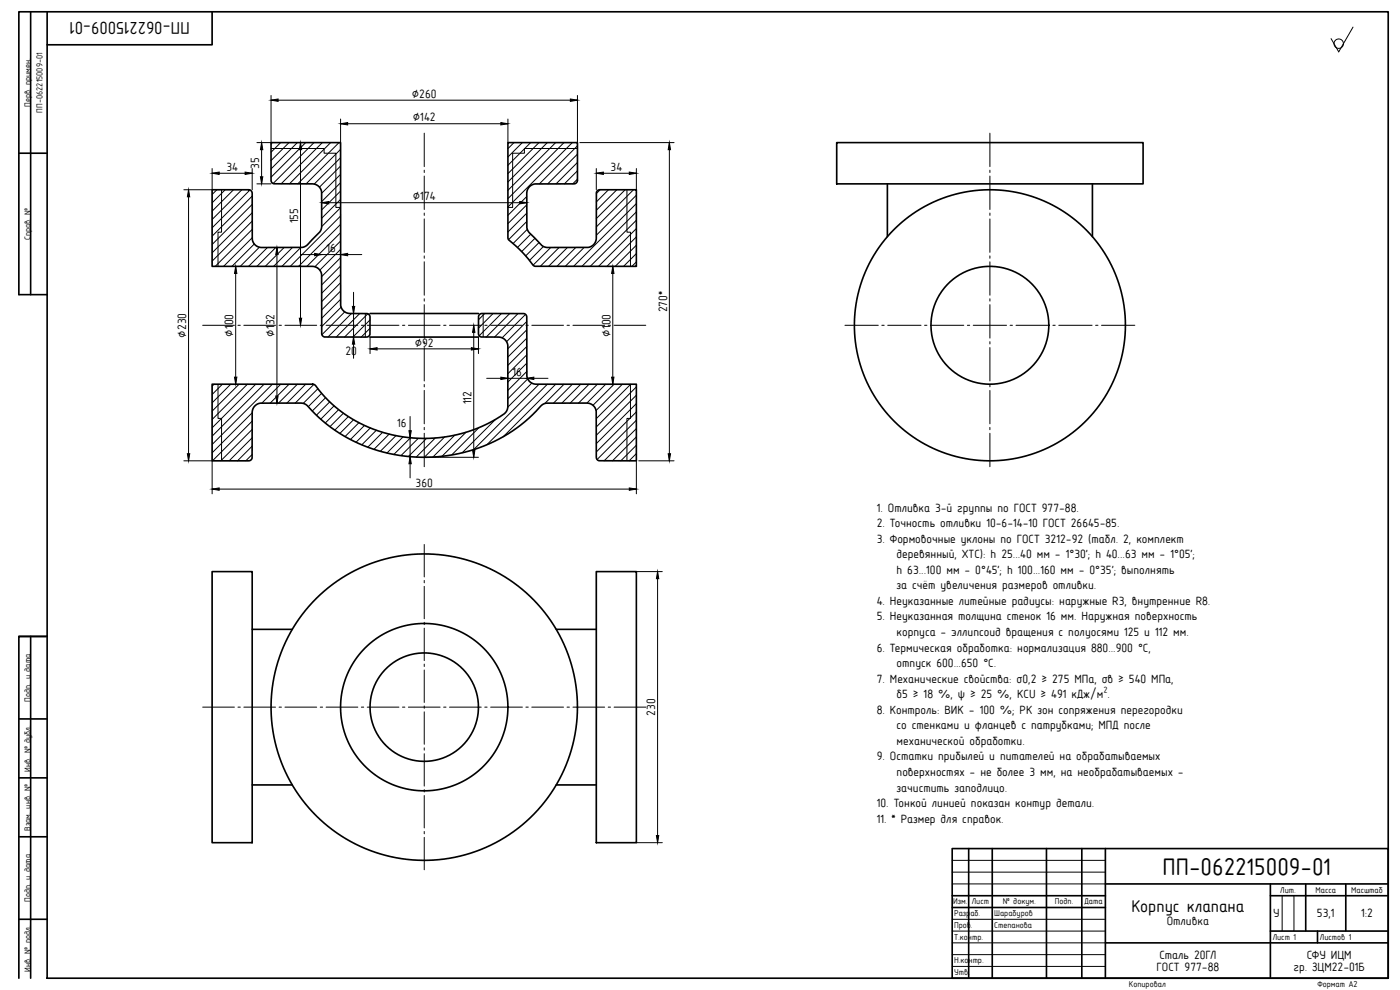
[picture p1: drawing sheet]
<svg xmlns="http://www.w3.org/2000/svg" width="594mm" height="420mm" viewBox="0 0 594 420" stroke-linecap="round" stroke-linejoin="round" font-family="sans-serif">
<g fill="#000" stroke="#000" stroke-width=".42">
<path d="M115 42.5l3-.5v1zM144.5 52.5l3-.5v1zM212.5 52l3 .5-3 .5zM242 42l3 .5-3 .5zM90 73.5l3-.5v1zM104 73l3 .5-3 .5zM110.5 75h1l-.5 3zM111 60.5l.5 3h-1zM127.5 60.5l.5 3h-1zM253 73.5l3-.5v1zM267 73l3 .5-3 .5zM284 60.5l.5 3h-1z"/>
<path d="M80 80.5l.5 3h-1zM136.5 86l3-.5v1zM220.5 85.5l3 .5-3 .5zM100 113l.5 3h-1zM117.5 105l.5 3h-1zM133.5 107.5l3 .5-3 .5zM144.5 108l3-.5v1zM260 113l.5 3h-1zM127 135h1l-.5 3zM149.5 130h1l-.5 3zM201 138l.5 3h-1zM150 143l.5 3h-1z"/>
<path d="M157 148l3-.5v1zM200 147.5l3 .5-3 .5zM99.5 160h1l-.5 3zM117 168h1l-.5 3zM212.5 160l3 .5-3 .5zM223.5 160.5l3-.5v1zM259.5 160h1l-.5 3zM79.5 192.5h1l-.5 3zM173.5 182.7h1l-.5 3zM174 193.7l.5 3h-1zM200.5 191h1l-.5 3zM283.5 192.5h1l-.5 3z"/>
<path d="M90 207.5l3-.5v1zM267 207l3 .5-3 .5zM279 242.5l.5 3h-1zM278.5 354.5h1l-.5 3z"/>
</g>
<g fill="none" stroke="#000" stroke-width=".42">
<path d="M574.1 11.5l-6.1 10.5-3.2-5.6M115 40.5v20h-6M115 42.5h130M144.5 50.5v10M144.5 52.5h71M180 56.5v14.2M215.5 50.5v10M245 40.5v20M420 56.5v14.2M90 71.5v9h-12M90 73.5h17M107 71.5v9"/>
<path d="M109 78h6M111 60.5v17.5M115.2 63h22.3v2h5v23h1.8M115.5 60.5l-.5 .5M119.1 60.5l-4.1 4.1M122.6 60.5l-7.6 7.6M126.2 60.5l-11.2 11.2M127.5 60.5v77.5M129.7 60.5l-14.7 14.7M133.2 60.5l-17.3 17.4M136.8 60.5l-17.5 17.5M140.3 60.5l-17.5 17.5"/>
<path d="M143.8 60.5l-17.5 17.5M144.5 77.5l-8 8M144.5 74l-8 8M144.5 70.4l-9 9M144.5 66.9l-11.2 11.2M144.5 63.4l-14.6 14.6M180 72.2v1M180 74.7v14.2M218.1 60.5l-2.6 2.6M221.6 60.5l-6.1 6.1M225.1 60.5l-9.6 9.6M228.7 60.5l-13.2 13.2"/>
<path d="M232.2 60.5l-16.7 16.7M235.8 60.5l-20.3 20.3M239.3 60.5l-23.8 23.8M242.8 60.5l-27.3 27.3M244.8 63h-22.3v2h-5v23h-1.9M245 76l-2 2M245 72.5l-5.5 5.5M245 68.9l-9.1 9.1M245 65.4l-12.6 12.6M245 61.9l-16.1 16.1M246 60.5h40M253 73.5h17"/>
<path d="M253 71.5v9M270 71.5v9M284 60.5v135M420 72.2v1M420 74.7v14.2M80 80.5v115M92 80.5l-2 2M94 80.6v17.9h-1.5v14.4M95.5 80.5l-5.5 5.5M99.1 80.5l-9.1 9.1M102.6 80.5l-12.6 12.6M106.1 80.6l-16.1 16.1"/>
<path d="M107 97.3l-15.7 15.7M107 93.8l-17 17M107 90.3l-17 17M107 86.7l-17 17M107 83.2l-17 17M136.5 86h87M144.5 98.7l-14.3 14.3M144.5 95.2l-17.8 17.8M144.5 91.7l-21.3 21.3M144.5 88.1l-8 8M144.5 84.6l-8 8M144.5 81l-8 8.1"/>
<path d="M180 90.4v1M180 92.9v14.2M223.5 94l-7.7 7.7M223.5 90.4l-8 8M223.5 86.9l-8 8M223.5 83.4l-8 8M223.7 97.3l-6 6M225.2 99.3l-5.6 5.7M254.6 80.5l-1.6 1.6M258.2 80.5l-5.2 5.2M261.7 80.5l-8.7 8.7M265.3 80.5l-12.3 12.3"/>
<path d="M266 80.6v17.9h1.5v14.3M268.8 80.5l-15.8 15.8M270 97l-16 16M270 93.4l-19.6 19.6M270 89.9l-23.1 23.1M270 86.4l-26.6 26.6M270 82.8l-17 17M420 90.4v1M420 92.9v14.2M100 113v50M107 100.9l-12.1 12.1M107.9 103.5l-9.5 9.5"/>
<path d="M110.1 104.9l-8.2 8.1M113.5 105l-8 8M117 105l-8 8M117.5 105v66M120.5 105l-8 8M124.1 105l-8 8M127.5 108h26M127.6 105l-8 8M144.5 119.9l-8 8M144.5 116.4l-8 8M144.5 112.9l-8 8M144.5 109.3l-8 8"/>
<path d="M144.5 105.8l-8.8 8.8M144.5 102.3l-10.9 10.9M180 108.6v1M180 111.1v14.1M227 101.1l-5.7 5.6M228.7 102.9l-5.7 5.7M230.6 104.6l-5.9 5.9M233.7 105l-7.5 7.5M237.2 105l-8 8M240.8 105l-8 8M244.3 105l-8 8M247.8 105l-8 8"/>
<path d="M260 113v50M270 111.1l-1.9 1.9M270 107.6l-5.4 5.4M270 104l-9 9M270 100.5l-12.5 12.5M420 108.6v1M420 111.1v14.1M86 138h13.5M101 138h1M103.5 138h13.4M118.4 138h1M120.9 138h13.5"/>
<path d="M135.9 138h1M138.4 138h13.4M144.5 127l-8 8M144.5 123.5l-8 8M144.7 130.3l-8.2 8.2M146.3 132.3l-9.7 9.7M149.1 133l-10 10M150 124v28M152.6 133l-10 10M153.3 138h1M155 133.1v9.7M155.8 138h13.5"/>
<path d="M156.1 133.1l-9.9 9.9M157 139.3l-3.7 3.7M157 135.7l-7.3 7.3M170.8 138h1M173.3 138h13.4M180 126.7v1M180 129.2v14.2M188.2 138h1M190.7 138h13.5M201 138v56M205 133.1v9.7M205.7 138h1"/>
<path d="M205.7 133l-2.7 2.7M208.2 138h13.4M209.2 133l-6.2 6.2M212.8 133l-9.5 9.4M216.3 133l-10 10M219.8 133l-10 10M223 133.4l-10 9.9M223.1 138h1M223.5 139.9l-8 8M223.5 136.4l-8.6 8.6M225.6 138h13.5M240.6 138h1"/>
<path d="M243.1 138h13.4M258 138h1M260.5 138h13.5M358.5 138h14.1M374.1 138h1M376.6 138h14.2M392.3 138h1M394.8 138h14.1M410.4 138h1M412.9 138h14.2M420 126.7v1M420 129.2v14.2"/>
<path d="M428.6 138h1M431.1 138h14.1M446.7 138h1M449.2 138h14.2M464.9 138h1M467.4 138h14.1M157 143v7M157 148h46M180 144.9v1M180 147.4v14.2M203 143v7M223.5 157.6l-8 8"/>
<path d="M223.5 154.1l-8 8M223.5 150.5l-8 8.1M223.5 147l-8 8M223.5 143.5l-8 8M420 144.9v1M420 147.4v14.2M90.8 163l-.8 .8M92.5 163.1v14.4h1.5v17.8M94.4 163l-4.4 4.4M97.9 163l-7.9 7.9M101.4 163l-11.4 11.4M105 163l-15 15"/>
<path d="M107 178.6l-16.9 16.9M107 175.1l-17 17M108.5 163l-18.5 18.5M112 163l-22 22M115.6 163l-25.6 25.6M119.1 163l-8 8M122.6 163l-8 8M126.2 163l-8 8M129.7 163l-8 8M133.2 163.1l-7.9 7.9M134.9 164.9l-6.2 6.2M136.5 166.9l-5.7 5.6"/>
<path d="M138.1 168.7l-5.6 5.7M139.9 170.5l-5.7 5.7M141.7 172.2l-5.6 5.6M143.7 173.8l-5.7 5.7M145.7 175.3l-5.7 5.7M147.8 176.7l-5.8 5.8M150 178.1l-5.8 5.8M152.3 179.3l-5.9 5.9M174 176.7v26M180 163.1v1M180 165.6v14.2M206.5 160.5h26"/>
<path d="M210.3 177.9l-14.2 14.2M223.9 160.7l-8.4 8.5M225.6 162.5l-10.1 10.2M228.7 163l-27.7 27.8M232.3 163l-25.7 25.7M235.8 163l-22.3 22.3M239.3 163l-8.2 8.2M242.9 163l-8 8M246.4 163l-8 8M249.9 163l-8 8M253.5 163l-8 8M257 163l-8 8"/>
<path d="M260.5 163l-8.9 8.9M264.1 163l-11.2 11.2M267.5 163.1v14.4h-1.5v17.8M267.6 163l-14.6 14.6M270 178.3l-16.7 16.6M270 174.7l-17 17M270 171.2l-17 17M270 167.7l-17 17M270 164.1l-17 17M420 163.1v1M420 165.6v14.2M78 195.5h12v14"/>
<path d="M107 192.8l-2.7 2.7M107 189.3l-6.2 6.2M107 185.7l-9.8 9.8M107 182.2l-13.3 13.3M154.7 180.5l-6 6M157.1 181.6l-6 6M159.7 182.5l-6.2 6.2M162.3 183.4l-6.3 6.3M165.1 184.2l-6.4 6.4M168 184.8l-6.6 6.7M171 185.3l-6.8 6.9M174.2 185.7l-7.1 7.1"/>
<path d="M177.5 185.9l-7.4 7.4M180 181.3v1M180 183.8v14.2M180.8 194h22.2M181 186l-7.7 7.7M184.7 185.8l-8.1 8.1M188.6 185.4l-8.6 8.6M192.9 184.6l-9.2 9.3M197.7 183.4l-10.2 10.2M203.2 181.4l-11.6 11.6M270 192.4l-3.1 3.1M270 188.9l-6.6 6.6"/>
<path d="M270 185.4l-10.1 10.1M270 181.8l-13.7 13.7M270 195.5v14M271 195.5h15M420 181.3v1M420 183.8v14.2M90 207.5h180M180 231v13.7M180 246.2v1M180 248.7v13.8M270 242.5h11M279 242.5v115"/>
<path d="M180 264v1M180 266.5v13.7M86 300h13.5M101 300h1M103.5 300h13.4M118.4 300h1M120.9 300h13.5M135.9 300h1M138.4 300h13.4M153.3 300h1M155.8 300h13.5M170.8 300h1"/>
<path d="M173.3 300h13.4M180 281.7v1M180 284.2v13.8M180 299.5v1M188.2 300h1M190.7 300h13.5M205.7 300h1M208.2 300h13.4M223.1 300h1M225.6 300h13.5M240.6 300h1M243.1 300h13.4"/>
<path d="M258 300h1M260.5 300h13.5M180 302v13.7M180 317.2v1M180 319.7v13.8M180 335v1M180 337.5v13.7M180 352.7v1M180 355.2v13.8M270 357.5h11M404 375h65M404 370h65"/>
<path d="M404 365h65M544 380v15M549 380v15M404 400h65M404 395h65M404 390h65M404 410h65M404 405h65"/>
<circle cx="568" cy="18.5" r="2"/>
</g>
<g fill="none" stroke="#000" stroke-width=".7">
<path d="M13 5v120M20 5h569v410h-569zM20 5h-12v120h12M90 5v14h-70M8 65h12M215.5 60.5h29.5v16l-.4 1-1.1 .5h-16.5a4 4 0 0 0-3.5 4l.1 15.1 .8 1.4 3.7 3.7a5.5 5.5 0 0 0 3.4 2.7l18 .1a4 4 0 0 0 3.5-4v-19.3l.3-.7 1.2-.5h15.5v32.5l-43.4-.2a72.3 72.3 0 0 0-11-11.4zM355 60.5h130v17.5h-130zM376.5 78v22.4M463.5 78v22.4M90 80.5h15.5l1.2 .6 .3 .9v19.5a4 4 0 0 0 4 3.5l17.7-.2 1.5-.7 3.9-4.1a5.2 5.2 0 0 0 2.3-3.1l.1-15.4a4 4 0 0 0-4-3.5h-16.3l-.7-.3-.5-1.2v-16h29.5v69a4 4 0 0 0 4 3.5h7.3l.9 .6 .3 .9v7.3l-.6 .9-.9 .3h-17.8l-.9-.6-.3-.9v-25a4 4 0 0 0-4-3.5h-42.5zM157 133h46M157 143h46"/>
<path d="M90 163l43.4 .2a59.2 59.2 0 0 0 75.2 15.7l5.3-3.3 .7-.8 .8-1.4 .1-26.9a4 4 0 0 0-4-3.5h-7.3l-.9-.6-.3-.9v-7.3l.6-.9 .9-.3h17.8l.9 .6 .3 .9v25a4 4 0 0 0 4 3.5h42.5v32.5h-15.8l-.9-.6-.3-.9v-19.5a4 4 0 0 0-4-3.5h-17.2l-1.6 .6a67.4 67.4 0 0 1-97.9 2.6l-2-2.2-2-1h-17.8a4 4 0 0 0-3.5 4v19.3l-.3 .7-1.2 .5h-15.5zM90 242.5h17v115h-17zM253 242.5h17v115h-17zM8 270h12h-12v145M13 270v145M107 267h17M236 267h17M8 305h12M8 330h12M107 333h17M236 333h17M8 355h12"/>
<path d="M404 360h185v55h-185zM411 360v55M421 360v55M444 360v55M459 360v55M469 360v55M404 380h65M469 375h120M539 380h50M539 375v40M554 375v20M571 375v20"/>
<path d="M8 390h12M404 385h65M469 400h120M539 395h50M559 395v5"/>
<circle cx="420" cy="138" r="25"/>
<circle cx="420" cy="138" r="57.5"/>
<circle cx="180" cy="300" r="23"/>
<circle cx="180" cy="300" r="65"/>
<circle cx="180" cy="300" r="35.5"/>
</g>
<text font-size="11.9" x="493.3" y="371.3">ПП-062215009-01</text>
<g font-size="8.5">
<text x="80.5" y="9.2" transform="rotate(-180 80.5 9.2)">ПП-062215009-01</text>
<text x="480" y="387">Корпус клапана</text>
</g>
<g font-size="6">
<text x="174.8" y="41.5">⌀260</text>
<text x="175.2" y="51.5">⌀142</text>
<text x="110" y="71.7" transform="rotate(-90 110 71.7)">35</text>
<text x="96.1" y="72.5">34</text>
<text x="259.1" y="72.5">34</text>
<text x="175.2" y="85">⌀174</text>
<text x="126.5" y="94.7" transform="rotate(-90 126.5 94.7)">155</text>
<text x="138.5" y="107">16</text>
<text x="283" y="132.5" transform="rotate(-90 283 132.5)">270*</text>
<text x="79" y="143.2" transform="rotate(-90 79 143.2)">⌀230</text>
<text x="99" y="142.8" transform="rotate(-90 99 142.8)">⌀100</text>
<text x="116.5" y="142.8" transform="rotate(-90 116.5 142.8)">⌀132</text>
<text x="259" y="142.8" transform="rotate(-90 259 142.8)">⌀100</text>
<text x="176" y="147">⌀92</text>
<text x="146.6" y="150.5">20</text>
<text x="217.5" y="159.5">16</text>
<text x="200" y="171.6" transform="rotate(-90 200 171.6)">112</text>
<text x="168.5" y="181.2">16</text>
<text x="176.3" y="206.5">360</text>
<text x="372" y="217">1. Отливка 3-й группы по ГОСТ 977-88.</text>
<text x="372" y="223.6">2. Точность отливки 10-6-14-10 ГОСТ 26645-85.</text>
<text x="372" y="230.2">3. Формовочные уклоны по ГОСТ 3212-92 (табл. 2, комплект</text>
<text x="380.4" y="236.8">деревянный, ХТС): h 25...40 мм - 1°30'; h 40...63 мм - 1°05';</text>
<text x="380.4" y="243.4">h 63...100 мм - 0°45'; h 100...160 мм - 0°35'; выполнять</text>
<text x="380.4" y="250">за счёт увеличения размеров отливки.</text>
<text x="372" y="256.6">4. Неуказанные литейные радиусы: наружные R3, внутренние R8.</text>
<text x="372" y="263.2">5. Неуказанная толщина стенок 16 мм. Наружная поверхность</text>
<text x="380.4" y="269.8">корпуса - эллипсоид вращения с полуосями 125 и 112 мм.</text>
<text x="372" y="276.4">6. Термическая обработка: нормализация 880...900 °С,</text>
<text x="380.4" y="283">отпуск 600...650 °С.</text>
<text x="372" y="289.6">7. Механические свойства: σ0,2 ≥ 275 МПа, σв ≥ 540 МПа,</text>
<text x="380.4" y="296.2">δ5 ≥ 18 %, ψ ≥ 25 %, KCU ≥ 491 кДж/м².</text>
<text x="278" y="303.7" transform="rotate(-90 278 303.7)">230</text>
<text x="372" y="302.8">8. Контроль: ВИК - 100 %; РК зон сопряжения перегородки</text>
<text x="380.4" y="309.4">со стенками и фланцев с патрубками; МПД после</text>
<text x="380.4" y="316">механической обработки.</text>
<text x="372" y="322.6">9. Остатки прибылей и питателей на обрабатываемых</text>
<text x="380.4" y="329.2">поверхностях - не более 3 мм, на необрабатываемых -</text>
<text x="380.4" y="335.8">зачистить заподлицо.</text>
<text x="372" y="342.4">10. Тонкой линией показан контур детали.</text>
<text x="372" y="349">11. * Размер для справок.</text>
<text x="540.1" y="389">У</text>
<text x="558.7" y="389">53,1</text>
<text x="577.5" y="389">1:2</text>
<text x="495" y="392.6">Отливка</text>
<text x="491.9" y="406.7">Сталь 20ГЛ</text>
<text x="554.5" y="406.7">СФУ ИЦМ</text>
<text x="490.7" y="412.1">ГОСТ 977-88</text>
<text x="548.8" y="412.1">гр. ЗЦМ22-01Б</text>
</g>
<g font-size="4.2">
<text x="13" y="45.4" transform="rotate(-90 13 45.4)">Перв. примен.</text>
<text x="18" y="47.7" transform="rotate(-90 18 47.7)">ПП-062215009-01</text>
<text x="13" y="102" transform="rotate(-90 13 102)">Справ. №</text>
<text x="13" y="297.6" transform="rotate(-90 13 297.6)">Подп. и дата</text>
<text x="13" y="327.4" transform="rotate(-90 13 327.4)">Инв. № дубл.</text>
<text x="13" y="352.4" transform="rotate(-90 13 352.4)">Взам. инв. №</text>
<text x="13" y="382.6" transform="rotate(-90 13 382.6)">Подп. и дата</text>
<text x="404.4" y="383.7">Изм.</text>
<text x="412.3" y="383.7">Лист</text>
<text x="425.4" y="383.7">№ докум.</text>
<text x="447.5" y="383.7">Подп.</text>
<text x="460.1" y="383.7">Дата</text>
<text x="543.2" y="378.7">Лит.</text>
<text x="558.1" y="378.7">Масса</text>
<text x="573.3" y="378.7">Масштаб</text>
<text x="404.8" y="388.7">Разраб.</text>
<text x="421.8" y="388.7">Шарабуров</text>
<text x="404.8" y="393.7">Пров</text>
<text x="411.9" y="393.7">.</text>
<text x="421.8" y="393.7">Степанова</text>
<text x="404.8" y="398.7">Т.контр.</text>
<text x="540" y="398.7">Лист 1</text>
<text x="560" y="398.7">Листов 1</text>
<text x="13" y="412.4" transform="rotate(-90 13 412.4)">Инв. № подл.</text>
<text x="404.8" y="408.7">Н.контр.</text>
<text x="404.8" y="413.7">Утв.</text>
<text x="479" y="418.8">Копировал</text>
<text x="559" y="418.8">Формат A2</text>
</g>
</svg>
